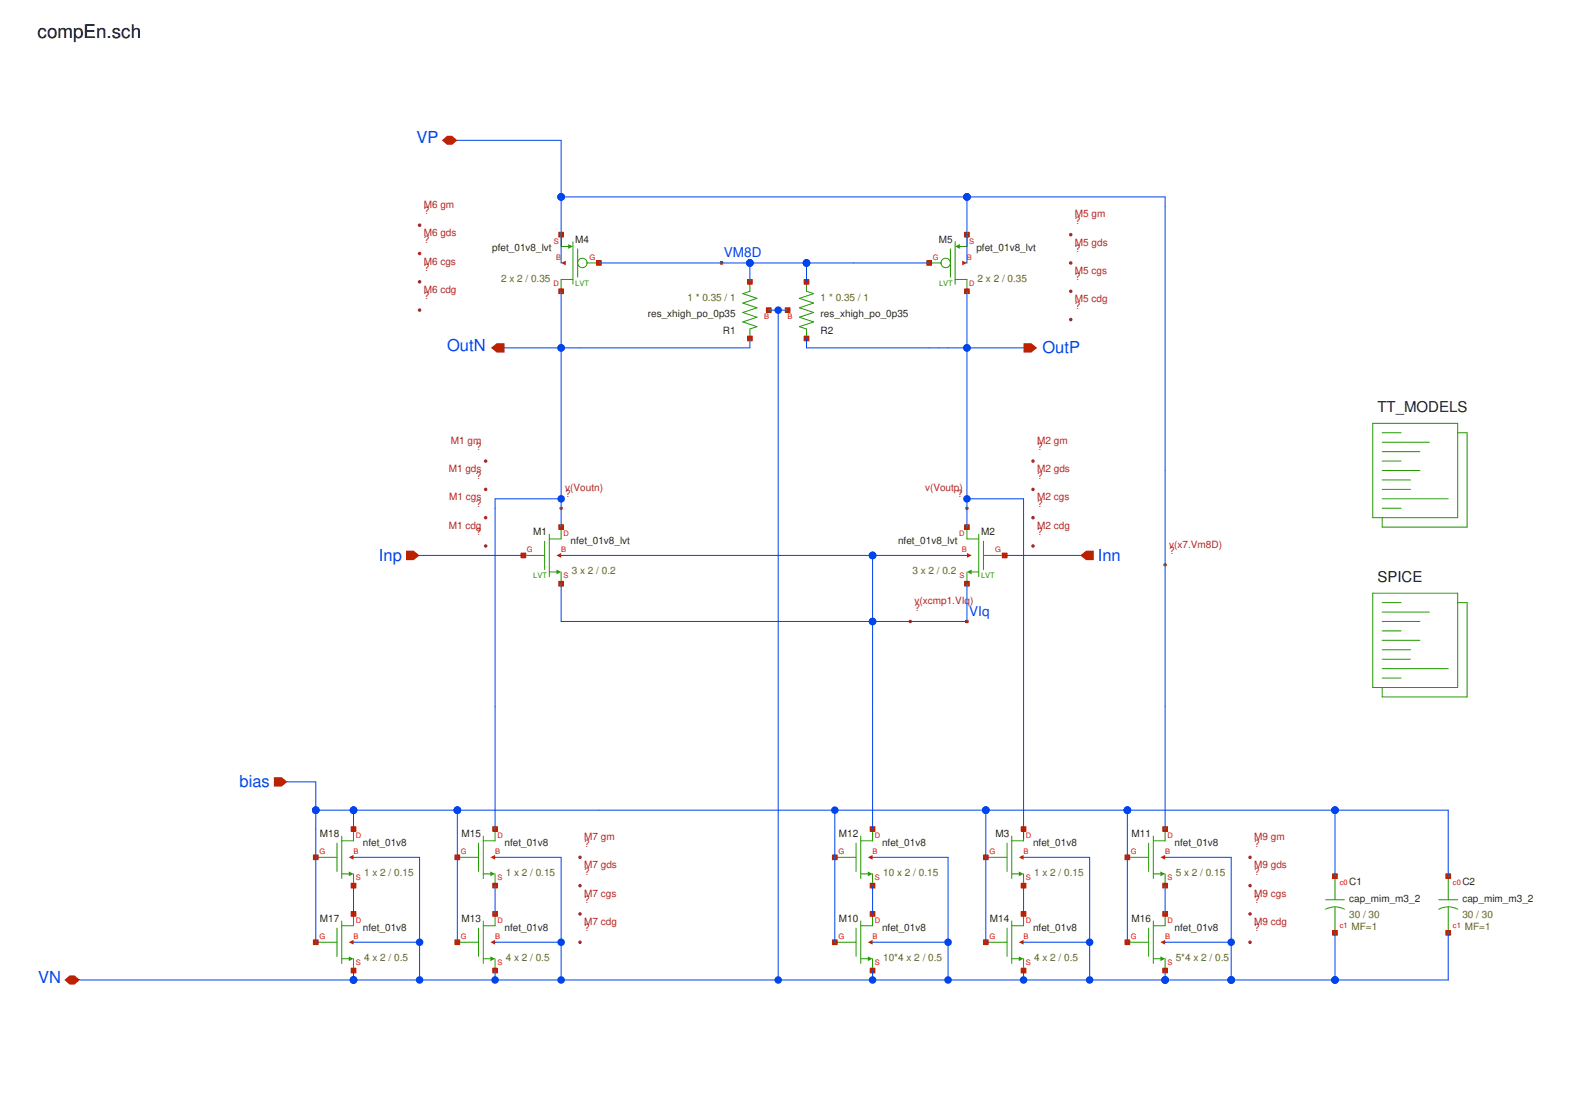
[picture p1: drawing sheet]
<svg xmlns="http://www.w3.org/2000/svg" width="297mm" height="210mm" viewBox="0 0 297 210" stroke-linecap="round" stroke-linejoin="round" font-family="sans-serif">
<g fill="none" stroke="#229800" stroke-width=".19">
<path d="M257.4 79.4h16v17.7h-16zM105.2 98.9v2.2h-2.2M259.2 84.7h7.1M259.2 86.5h3.5M259.2 88.3h7.1M259.2 90h5.3M259.2 91.8h5.3M259.2 93.6h12.4M259.2 95.3h3.5M259.2 83h8.8M259.2 81.2h3.5M273.4 81.2h1.7v17.7h-15.9v-1.8"/>
<path d="M98.1 104.2h4M102.1 101.5v5.3M103 100.2v8M103 107.3h1.3M105.2 107.3v2.2M257.4 111.3h16v17.7h-16zM259.2 116.6h7.1M259.2 118.3h3.5M259.2 114.8h8.8M259.2 113h3.5M273.4 113h1.7v17.7h-15.9v-1.7M259.2 120.1h7.1"/>
<path d="M259.2 121.9h5.3M259.2 123.7h5.3M259.2 125.4h12.4M259.2 127.2h3.5"/>
</g>
<path d="M104.3 106.8l.9 .5-.9 .4z" fill="#229800"/>
<path d="M181.3 98.9v2.2h2.2M181.3 107.3v2.2M182.2 107.3h1.3M183.5 100.2v8M184.4 104.2h4M184.4 101.5v5.3" fill="none" stroke="#229800" stroke-width=".19"/>
<path d="M181.3 107.3l.9-.5v.9z" fill="#229800"/>
<path d="M184.9 176.7h3.9M188.8 174.1v5.3M189.7 172.8v7.9M189.7 179.8h1.4M191.9 171.4v2.2h-2.2M191.9 179.8v2.3" fill="none" stroke="#229800" stroke-width=".19"/>
<path d="M191.1 179.4l.8 .4-.8 .5z" fill="#229800"/>
<path d="M211.4 176.7h4M215.4 174.1v5.3M216.3 172.8v7.9M216.3 179.8h1.3M218.5 171.4v2.2h-2.2M218.5 179.8v2.3" fill="none" stroke="#229800" stroke-width=".19"/>
<path d="M217.6 179.4l.9 .4-.9 .5z" fill="#229800"/>
<path d="M215.4 158.2v5.3M216.3 156.8v8M218.5 155.5v2.2h-2.2M211.4 160.8h4M216.3 163.9h1.3M218.5 163.9v2.2" fill="none" stroke="#229800" stroke-width=".19"/>
<path d="M217.6 163.5l.9 .4-.9 .5z" fill="#229800"/>
<path d="M188.8 158.2v5.3M189.7 156.8v8M191.9 155.5v2.2h-2.2M184.9 160.8h3.9M189.7 163.9h1.4M191.9 163.9v2.2" fill="none" stroke="#229800" stroke-width=".19"/>
<path d="M191.1 163.5l.8 .4-.8 .5z" fill="#229800"/>
<path d="M156.5 176.7h4M160.5 174.1v5.3M161.4 172.8v7.9M161.4 179.8h1.3M163.6 171.4v2.2h-2.2M163.6 179.8v2.3" fill="none" stroke="#229800" stroke-width=".19"/>
<path d="M162.7 179.4l.9 .4-.9 .5z" fill="#229800"/>
<path d="M160.5 158.2v5.3M161.4 156.8v8M163.6 155.5v2.2h-2.2M156.5 160.8h4M161.4 163.9h1.3M163.6 163.9v2.2" fill="none" stroke="#229800" stroke-width=".19"/>
<path d="M162.7 163.5l.9 .4-.9 .5z" fill="#229800"/>
<path d="M85.8 176.7h3.9M89.7 174.1v5.3M90.6 172.8v7.9M90.6 179.8h1.4M92.8 171.4v2.2h-2.2M92.8 179.8v2.3" fill="none" stroke="#229800" stroke-width=".19"/>
<path d="M92 179.4l.8 .4-.8 .5z" fill="#229800"/>
<path d="M89.7 158.2v5.3M90.6 156.8v8M92.8 155.5v2.2h-2.2M85.8 160.8h3.9M90.6 163.9h1.4M92.8 163.9v2.2" fill="none" stroke="#229800" stroke-width=".19"/>
<path d="M92 163.5l.8 .4-.8 .5z" fill="#229800"/>
<path d="M59.2 176.7h4M63.2 174.1v5.3M64.1 172.8v7.9M64.1 179.8h1.3M66.3 171.4v2.2h-2.2M66.3 179.8v2.3" fill="none" stroke="#229800" stroke-width=".19"/>
<path d="M65.4 179.4l.9 .4-.9 .5z" fill="#229800"/>
<path d="M63.2 158.2v5.3M64.1 156.8v8M66.3 155.5v2.2h-2.2M59.2 160.8h4M64.1 163.9h1.3M66.3 163.9v2.2" fill="none" stroke="#229800" stroke-width=".19"/>
<path d="M65.4 163.5l.9 .4-.9 .5z" fill="#229800"/>
<g fill="none" stroke="#229800" stroke-width=".19">
<path d="M140.6 52.9v1.7l-1.3 .5 2.6 .9-2.6 .8 2.6 .9-2.6 .9 2.6 .9-2.6 .9 2.6 .9-1.3 .4v1.8M151.2 52.9v1.7l1.4 .5-2.7 .9 2.7 .8-2.7 .9 2.7 .9-2.7 .9 2.7 .9-2.7 .9 1.3 .4v1.8M174.2 49.3h2.3M178.2 46.7v5.3M179.1 45.3v8M179.1 52.4h2.2v2.2M181.3 44v2.2h-1.3M248.6 170.6a3.8 3.8 0 0 1 3.5 0M248.6 168.8h3.5M250.3 164.4v4.4M250.3 170.1v4.9M269.8 170.6a3.8 3.8 0 0 1 3.6 0"/>
<path d="M269.8 168.8h3.6M271.6 164.4v4.4M271.6 170.1v4.9"/>
</g>
<path d="M179.1 46.2l.9-.4v.9z" fill="#229800"/>
<g fill="none" stroke="#229800" stroke-width=".19">
<path d="M105.2 44v2.2h1.4M107.4 45.3v8M107.4 52.4h-2.2v2.2M108.3 46.7v5.3M110.1 49.3h2.2"/>
<circle cx="177.3" cy="49.3" r=".89"/>
</g>
<path d="M106.6 45.8l.8 .4-.8 .5z" fill="#229800"/>
<circle cx="109.2" cy="49.3" r=".89" fill="none" stroke="#229800" stroke-width=".19"/>
<path d="M104.3 104.2l.9-.5v.9z" fill="#ba2200"/>
<path d="M104.8 98.4h.9v.9h-.9z" fill="none" stroke="#ba2200" stroke-width=".19"/>
<path d="M104.8 98.4h.9v.9h-.9z" fill="#ba2200"/>
<path d="M97.7 103.7h.9v.9h-.9z" fill="none" stroke="#ba2200" stroke-width=".19"/>
<path d="M97.7 103.7h.9v.9h-.9z" fill="#ba2200"/>
<path d="M104.8 109.1h.9v.8h-.9z" fill="none" stroke="#ba2200" stroke-width=".19"/>
<path d="M104.8 109.1h.9v.8h-.9z" fill="#ba2200"/>
<path d="M105.2 104.2h.1" fill="none" stroke="#ba2200" stroke-width=".19"/>
<path d="M181.3 103.7l.9 .5-.9 .4z" fill="#ba2200"/>
<path d="M180.9 98.4h.9v.9h-.9z" fill="none" stroke="#ba2200" stroke-width=".19"/>
<path d="M180.9 98.4h.9v.9h-.9z" fill="#ba2200"/>
<path d="M188 103.7h.8v.9h-.8z" fill="none" stroke="#ba2200" stroke-width=".19"/>
<path d="M188 103.7h.8v.9h-.8z" fill="#ba2200"/>
<path d="M180.9 109.1h.9v.8h-.9z" fill="none" stroke="#ba2200" stroke-width=".19"/>
<path d="M180.9 109.1h.9v.8h-.9z" fill="#ba2200"/>
<path d="M181.3 104.2h.1" fill="none" stroke="#ba2200" stroke-width=".19"/>
<path d="M181.1 116.4h.4v.4h-.4z" fill="none" stroke="#ba2200" stroke-width=".19"/>
<g fill="#ba2200">
<path d="M181.1 116.4h.4v.4h-.4z"/>
<path d="M76.1 103.3h1.5l1.1 .9-1.1 .9h-1.5z"/>
</g>
<path d="M78.7 104.2h.1" fill="none" stroke="#ba2200" stroke-width=".19"/>
<path d="M51.4 145.8h1.4l1.1 .9-1.1 .8h-1.4z" fill="#ba2200"/>
<path d="M53.9 146.7h.1" fill="none" stroke="#ba2200" stroke-width=".19"/>
<path d="M202.6 104.2l1.1-.9h1.4v1.8h-1.4z" fill="#ba2200"/>
<path d="M202.6 104.2h.1" fill="none" stroke="#ba2200" stroke-width=".19"/>
<path d="M82.9 26.3l1-.8h.9l1 .8-1 .9h-.9z" fill="#ba2200"/>
<path d="M85.8 26.3h.1" fill="none" stroke="#ba2200" stroke-width=".19"/>
<path d="M12.1 183.8l1-.8h.9l1 .8-1 .9h-.9z" fill="#ba2200"/>
<path d="M15 183.8h.1" fill="none" stroke="#ba2200" stroke-width=".19"/>
<path d="M92.1 65.3l1.1-.9h1.4v1.7h-1.4z" fill="#ba2200"/>
<path d="M94.6 65.3h.1" fill="none" stroke="#ba2200" stroke-width=".19"/>
<path d="M191.9 64.4h1.5l1.1 .9-1.1 .8h-1.5z" fill="#ba2200"/>
<path d="M191.9 65.3h.1" fill="none" stroke="#ba2200" stroke-width=".19"/>
<path d="M135.1 49.1h.4v.4h-.4z" fill="none" stroke="#ba2200" stroke-width=".19"/>
<g fill="#ba2200">
<path d="M135.1 49.1h.4v.4h-.4z"/>
<path d="M191.1 176.7l.8-.4v.9z"/>
</g>
<path d="M191.5 171h.9v.9h-.9z" fill="none" stroke="#ba2200" stroke-width=".19"/>
<path d="M191.5 171h.9v.9h-.9z" fill="#ba2200"/>
<path d="M184.4 176.3h.9v.9h-.9z" fill="none" stroke="#ba2200" stroke-width=".19"/>
<path d="M184.4 176.3h.9v.9h-.9z" fill="#ba2200"/>
<path d="M191.5 181.6h.9v.9h-.9z" fill="none" stroke="#ba2200" stroke-width=".19"/>
<path d="M191.5 181.6h.9v.9h-.9z" fill="#ba2200"/>
<path d="M191.9 176.8h.1" fill="none" stroke="#ba2200" stroke-width=".19"/>
<path d="M217.6 176.7l.9-.4v.9z" fill="#ba2200"/>
<path d="M218 171h.9v.9h-.9z" fill="none" stroke="#ba2200" stroke-width=".19"/>
<path d="M218 171h.9v.9h-.9z" fill="#ba2200"/>
<path d="M211 176.3h.9v.9h-.9z" fill="none" stroke="#ba2200" stroke-width=".19"/>
<path d="M211 176.3h.9v.9h-.9z" fill="#ba2200"/>
<path d="M218 181.6h.9v.9h-.9z" fill="none" stroke="#ba2200" stroke-width=".19"/>
<path d="M218 181.6h.9v.9h-.9z" fill="#ba2200"/>
<path d="M218.5 176.8h.1" fill="none" stroke="#ba2200" stroke-width=".19"/>
<path d="M217.6 160.8l.9-.4v.9z" fill="#ba2200"/>
<path d="M218 155.1h.9v.9h-.9z" fill="none" stroke="#ba2200" stroke-width=".19"/>
<path d="M218 155.1h.9v.9h-.9z" fill="#ba2200"/>
<path d="M211 160.4h.9v.9h-.9z" fill="none" stroke="#ba2200" stroke-width=".19"/>
<path d="M211 160.4h.9v.9h-.9z" fill="#ba2200"/>
<path d="M218 165.7h.9v.9h-.9z" fill="none" stroke="#ba2200" stroke-width=".19"/>
<path d="M218 165.7h.9v.9h-.9z" fill="#ba2200"/>
<path d="M218.5 160.8h.1" fill="none" stroke="#ba2200" stroke-width=".19"/>
<path d="M191.1 160.8l.8-.4v.9z" fill="#ba2200"/>
<path d="M191.5 155.1h.9v.9h-.9z" fill="none" stroke="#ba2200" stroke-width=".19"/>
<path d="M191.5 155.1h.9v.9h-.9z" fill="#ba2200"/>
<path d="M184.4 160.4h.9v.9h-.9z" fill="none" stroke="#ba2200" stroke-width=".19"/>
<path d="M184.4 160.4h.9v.9h-.9z" fill="#ba2200"/>
<path d="M191.5 165.7h.9v.9h-.9z" fill="none" stroke="#ba2200" stroke-width=".19"/>
<path d="M191.5 165.7h.9v.9h-.9z" fill="#ba2200"/>
<path d="M191.9 160.8h.1" fill="none" stroke="#ba2200" stroke-width=".19"/>
<path d="M162.7 176.7l.9-.4v.9z" fill="#ba2200"/>
<path d="M163.2 171h.9v.9h-.9z" fill="none" stroke="#ba2200" stroke-width=".19"/>
<path d="M163.2 171h.9v.9h-.9z" fill="#ba2200"/>
<path d="M156.1 176.3h.9v.9h-.9z" fill="none" stroke="#ba2200" stroke-width=".19"/>
<path d="M156.1 176.3h.9v.9h-.9z" fill="#ba2200"/>
<path d="M163.2 181.6h.9v.9h-.9z" fill="none" stroke="#ba2200" stroke-width=".19"/>
<path d="M163.2 181.6h.9v.9h-.9z" fill="#ba2200"/>
<path d="M163.6 176.8h.1" fill="none" stroke="#ba2200" stroke-width=".19"/>
<path d="M162.7 160.8l.9-.4v.9z" fill="#ba2200"/>
<path d="M163.2 155.1h.9v.9h-.9z" fill="none" stroke="#ba2200" stroke-width=".19"/>
<path d="M163.2 155.1h.9v.9h-.9z" fill="#ba2200"/>
<path d="M156.1 160.4h.9v.9h-.9z" fill="none" stroke="#ba2200" stroke-width=".19"/>
<path d="M156.1 160.4h.9v.9h-.9z" fill="#ba2200"/>
<path d="M163.2 165.7h.9v.9h-.9z" fill="none" stroke="#ba2200" stroke-width=".19"/>
<path d="M163.2 165.7h.9v.9h-.9z" fill="#ba2200"/>
<path d="M163.6 160.8h.1" fill="none" stroke="#ba2200" stroke-width=".19"/>
<path d="M92 176.7l.8-.4v.9z" fill="#ba2200"/>
<path d="M92.4 171h.9v.9h-.9z" fill="none" stroke="#ba2200" stroke-width=".19"/>
<path d="M92.4 171h.9v.9h-.9z" fill="#ba2200"/>
<path d="M85.3 176.3h.9v.9h-.9z" fill="none" stroke="#ba2200" stroke-width=".19"/>
<path d="M85.3 176.3h.9v.9h-.9z" fill="#ba2200"/>
<path d="M92.4 181.6h.9v.9h-.9z" fill="none" stroke="#ba2200" stroke-width=".19"/>
<path d="M92.4 181.6h.9v.9h-.9z" fill="#ba2200"/>
<path d="M92.8 176.8h.1" fill="none" stroke="#ba2200" stroke-width=".19"/>
<path d="M92 160.8l.8-.4v.9z" fill="#ba2200"/>
<path d="M92.4 155.1h.9v.9h-.9z" fill="none" stroke="#ba2200" stroke-width=".19"/>
<path d="M92.4 155.1h.9v.9h-.9z" fill="#ba2200"/>
<path d="M85.3 160.4h.9v.9h-.9z" fill="none" stroke="#ba2200" stroke-width=".19"/>
<path d="M85.3 160.4h.9v.9h-.9z" fill="#ba2200"/>
<path d="M92.4 165.7h.9v.9h-.9z" fill="none" stroke="#ba2200" stroke-width=".19"/>
<path d="M92.4 165.7h.9v.9h-.9z" fill="#ba2200"/>
<path d="M92.8 160.8h.1" fill="none" stroke="#ba2200" stroke-width=".19"/>
<path d="M65.4 176.7l.9-.4v.9z" fill="#ba2200"/>
<path d="M65.9 171h.8v.9h-.8z" fill="none" stroke="#ba2200" stroke-width=".19"/>
<path d="M65.9 171h.8v.9h-.8z" fill="#ba2200"/>
<path d="M58.8 176.3h.9v.9h-.9z" fill="none" stroke="#ba2200" stroke-width=".19"/>
<path d="M58.8 176.3h.9v.9h-.9z" fill="#ba2200"/>
<path d="M65.9 181.6h.8v.9h-.8z" fill="none" stroke="#ba2200" stroke-width=".19"/>
<path d="M65.9 181.6h.8v.9h-.8z" fill="#ba2200"/>
<path d="M66.3 176.8h.1" fill="none" stroke="#ba2200" stroke-width=".19"/>
<path d="M65.4 160.8l.9-.4v.9z" fill="#ba2200"/>
<path d="M65.9 155.1h.8v.9h-.8z" fill="none" stroke="#ba2200" stroke-width=".19"/>
<path d="M65.9 155.1h.8v.9h-.8z" fill="#ba2200"/>
<path d="M58.8 160.4h.9v.9h-.9z" fill="none" stroke="#ba2200" stroke-width=".19"/>
<path d="M58.8 160.4h.9v.9h-.9z" fill="#ba2200"/>
<path d="M65.9 165.7h.8v.9h-.8z" fill="none" stroke="#ba2200" stroke-width=".19"/>
<path d="M65.9 165.7h.8v.9h-.8z" fill="#ba2200"/>
<path d="M66.3 160.8h.1" fill="none" stroke="#ba2200" stroke-width=".19"/>
<path d="M249.9 163.9h.9v.9h-.9z" fill="none" stroke="#ba2200" stroke-width=".19"/>
<path d="M249.9 163.9h.9v.9h-.9z" fill="#ba2200"/>
<path d="M249.9 174.5h.9v.9h-.9z" fill="none" stroke="#ba2200" stroke-width=".19"/>
<path d="M249.9 174.5h.9v.9h-.9z" fill="#ba2200"/>
<path d="M271.1 163.9h.9v.9h-.9z" fill="none" stroke="#ba2200" stroke-width=".19"/>
<path d="M271.1 163.9h.9v.9h-.9z" fill="#ba2200"/>
<path d="M271.1 174.5h.9v.9h-.9z" fill="none" stroke="#ba2200" stroke-width=".19"/>
<path d="M271.1 174.5h.9v.9h-.9z" fill="#ba2200"/>
<path d="M140.2 52.4h.9v.9h-.9z" fill="none" stroke="#ba2200" stroke-width=".19"/>
<path d="M140.2 52.4h.9v.9h-.9z" fill="#ba2200"/>
<path d="M140.2 63h.9v.9h-.9z" fill="none" stroke="#ba2200" stroke-width=".19"/>
<path d="M140.2 63h.9v.9h-.9z" fill="#ba2200"/>
<path d="M143.7 57.7h.9v.9h-.9z" fill="none" stroke="#ba2200" stroke-width=".19"/>
<path d="M143.7 57.7h.9v.9h-.9z" fill="#ba2200"/>
<path d="M150.8 52.4h.9v.9h-.9z" fill="none" stroke="#ba2200" stroke-width=".19"/>
<path d="M150.8 52.4h.9v.9h-.9z" fill="#ba2200"/>
<path d="M150.8 63h.9v.9h-.9z" fill="none" stroke="#ba2200" stroke-width=".19"/>
<path d="M150.8 63h.9v.9h-.9z" fill="#ba2200"/>
<path d="M147.3 57.7h.8v.9h-.8z" fill="none" stroke="#ba2200" stroke-width=".19"/>
<g fill="#ba2200">
<path d="M147.3 57.7h.8v.9h-.8z"/>
<path d="M180.4 48.9l.9 .4-.9 .5z"/>
</g>
<path d="M180.9 54.2h.9v.9h-.9z" fill="none" stroke="#ba2200" stroke-width=".19"/>
<path d="M180.9 54.2h.9v.9h-.9z" fill="#ba2200"/>
<path d="M173.8 48.9h.9v.9h-.9z" fill="none" stroke="#ba2200" stroke-width=".19"/>
<path d="M173.8 48.9h.9v.9h-.9z" fill="#ba2200"/>
<path d="M180.9 43.6h.9v.9h-.9z" fill="none" stroke="#ba2200" stroke-width=".19"/>
<path d="M180.9 43.6h.9v.9h-.9z" fill="#ba2200"/>
<path d="M181.3 49.3h.1" fill="none" stroke="#ba2200" stroke-width=".19"/>
<path d="M105.2 49.3l.9-.4v.9z" fill="#ba2200"/>
<path d="M104.8 54.2h.9v.9h-.9z" fill="none" stroke="#ba2200" stroke-width=".19"/>
<path d="M104.8 54.2h.9v.9h-.9z" fill="#ba2200"/>
<path d="M111.9 48.9h.8v.9h-.8z" fill="none" stroke="#ba2200" stroke-width=".19"/>
<path d="M111.9 48.9h.8v.9h-.8z" fill="#ba2200"/>
<path d="M104.8 43.6h.9v.9h-.9z" fill="none" stroke="#ba2200" stroke-width=".19"/>
<path d="M104.8 43.6h.9v.9h-.9z" fill="#ba2200"/>
<path d="M105.2 49.3h.1" fill="none" stroke="#ba2200" stroke-width=".19"/>
<g fill="#a92222">
<path d="M200.5 43.9l.3-.2v.3v-.3a.33 .33 0 0 1 .3 .4 .33 .33 0 0 1-.4 .2 .33 .33 0 0 1-.2-.4z"/>
<path d="M200.5 49.2l.3-.2v.3v-.3a.33 .33 0 0 1 .3 .4 .33 .33 0 0 1-.4 .2 .33 .33 0 0 1-.2-.4z"/>
<path d="M200.6 54.3h.2v.3v-.3a.33 .33 0 0 1 .3 .4 .33 .33 0 0 1-.5 .2 .33 .33 0 0 1 0-.6z"/>
<path d="M200.6 59.7l.2-.1v.3v-.3a.33 .33 0 0 1 .3 .5 .33 .33 0 0 1-.5 .1 .33 .33 0 0 1 0-.5z"/>
<path d="M78.5 42l.2-.1v.3v-.3a.33 .33 0 0 1 .3 .5 .33 .33 0 0 1-.5 .1 .33 .33 0 0 1 0-.5z"/>
<path d="M78.5 47.3l.2-.1v.4v-.4a.33 .33 0 0 1 .3 .5 .33 .33 0 0 1-.5 .1 .33 .33 0 0 1 0-.5z"/>
<path d="M78.5 52.6l.2-.1v.4v-.4a.33 .33 0 0 1 .3 .5 .33 .33 0 0 1-.5 .1 .33 .33 0 0 1 0-.5z"/>
<path d="M78.4 58l.3-.2v.4v-.4a.33 .33 0 0 1 .3 .4 .33 .33 0 0 1-.4 .3 .33 .33 0 0 1-.2-.5z"/>
<path d="M193.4 86.3l.3-.1v.3v-.3a.33 .33 0 0 1 .3 .3 .33 .33 0 0 1-.4 .3 .33 .33 0 0 1-.2-.5z"/>
<path d="M193.5 91.5h.2v.3v-.3a.33 .33 0 0 1 .3 .4 .33 .33 0 0 1-.5 .2 .33 .33 0 0 1 0-.6z"/>
<path d="M193.5 96.8h.2v.3v-.3a.33 .33 0 0 1 .3 .4 .33 .33 0 0 1-.5 .2 .33 .33 0 0 1 0-.6z"/>
<path d="M193.5 102.1h.2v.3v-.3a.33 .33 0 0 1 .3 .4 .33 .33 0 0 1-.5 .2 .33 .33 0 0 1 0-.6z"/>
<path d="M90.8 86.3l.3-.1v.3v-.3a.33 .33 0 0 1 .3 .3 .33 .33 0 0 1-.4 .3 .33 .33 0 0 1-.2-.5z"/>
<path d="M90.9 91.5h.2v.3v-.3a.33 .33 0 0 1 .3 .4 .33 .33 0 0 1-.5 .2 .33 .33 0 0 1 0-.6z"/>
<path d="M90.9 96.8h.2v.3v-.3a.33 .33 0 0 1 .3 .4 .33 .33 0 0 1-.5 .2 .33 .33 0 0 1 0-.6z"/>
<path d="M90.9 102.1h.2v.3v-.3a.33 .33 0 0 1 .3 .4 .33 .33 0 0 1-.5 .2 .33 .33 0 0 1 0-.6z"/>
<path d="M234.1 160.7l.3-.2v.3v-.3a.33 .33 0 0 1 .3 .4 .33 .33 0 0 1-.4 .2 .33 .33 0 0 1-.2-.4z"/>
<path d="M234.1 166l.3-.2v.3v-.3a.33 .33 0 0 1 .3 .4 .33 .33 0 0 1-.4 .2 .33 .33 0 0 1-.2-.4z"/>
<path d="M234.1 171.3l.3-.2v.3v-.3a.33 .33 0 0 1 .3 .4 .33 .33 0 0 1-.4 .2 .33 .33 0 0 1-.2-.4z"/>
<path d="M234.1 176.6l.3-.2v.3v-.3a.33 .33 0 0 1 .3 .4 .33 .33 0 0 1-.4 .3 .33 .33 0 0 1-.2-.5z"/>
<path d="M108.6 160.5h.2v.3v-.3a.33 .33 0 0 1 .3 .4 .33 .33 0 0 1-.5 .2 .33 .33 0 0 1 0-.6z"/>
<path d="M108.6 165.8h.2v.3v-.3a.33 .33 0 0 1 .3 .4 .33 .33 0 0 1-.5 .2 .33 .33 0 0 1 0-.6z"/>
<path d="M108.6 171.2l.2-.1v.3v-.3a.33 .33 0 0 1 .3 .5 .33 .33 0 0 1-.5 .1 .33 .33 0 0 1 0-.5z"/>
<path d="M108.6 176.5l.2-.1v.3v-.3a.33 .33 0 0 1 .3 .5 .33 .33 0 0 1-.5 .1 .33 .33 0 0 1 0-.5z"/>
<path d="M105.1 95.1l.1-.1v.3v-.3a.33 .33 0 0 1 .3 .5 .33 .33 0 0 1-.5 .1 .33 .33 0 0 1 .1-.5z"/>
<path d="M181 95.2l.3-.2v.3v-.3a.33 .33 0 0 1 .4 .4 .33 .33 0 0 1-.5 .3 .33 .33 0 0 1-.2-.5z"/>
<path d="M170.4 116.4l.3-.2v.4v-.4a.33 .33 0 0 1 .3 .4 .33 .33 0 0 1-.4 .3 .33 .33 0 0 1-.2-.5z"/>
<path d="M218.2 105.8l.3-.2v.4v-.4a.33 .33 0 0 1 .3 .4 .33 .33 0 0 1-.4 .3 .33 .33 0 0 1-.2-.5z"/>
</g>
<g fill="none" stroke="#0044ed" stroke-width=".19">
<path d="M85.8 26.3h19.4v23M105.2 36.9h113.3v118.6M181.3 36.9v12.4M105.2 54.6v44.3M112.3 49.3h61.9M140.6 49.3v3.6M144.2 58.2h3.5M145.9 58.2v125.6M151.2 49.3v3.6M181.3 54.6v44.3M140.6 63.5v1.8h-46M151.2 63.5v1.8h40.7"/>
<path d="M105.2 93.6h-12.4v61.9M181.3 93.6h10.6v63.7M78.7 104.2h19.4M105.2 109.5v7.1h76.1v-7.1M105.2 104.2h76.1M163.6 104.2v51.3M188.4 104.2h14.2M53.9 146.7h5.3v30M59.2 152h212.4v12.4M66.3 152v3.5M85.8 152v24.7M156.5 152v24.7"/>
<path d="M184.9 152v24.7M211.4 152v24.7M250.3 152v12.4M66.3 160.8h12.4v23M66.3 176.7h12.4M66.3 166.1v5.3M92.8 160.8h12.4v23M92.8 176.7h12.4M92.8 166.1v5.3M163.6 166.1v5.3M163.6 160.8h14.2v23M163.6 176.7h14.2"/>
<path d="M191.9 160.8h12.4v23M191.9 176.7h12.4M191.9 166.1v5.3M218.5 166.1v5.3M218.5 160.8h12.4v23M218.5 176.7h12.4M250.3 175v8.8M271.6 175v8.8h-256.6M66.3 182.1v1.7M92.8 182.1v1.7M163.6 182.1v1.7M191.9 182.1v1.7"/>
<path d="M218.5 182.1v1.7"/>
</g>
<g fill="#0044ed">
<path d="M65.8 183.3a.71 .71 0 0 1 .8-.1 .71 .71 0 0 1 .4 .6h-.7h.7a.71 .71 0 0 1-1 .7 .71 .71 0 0 1-.2-1.2z"/>
<path d="M140.1 48.8a.71 .71 0 0 1 .8-.1 .71 .71 0 0 1 .4 .6h-.7h.7a.71 .71 0 0 1-.9 .7 .71 .71 0 0 1-.3-1.2z"/>
<path d="M104.7 36.4a.71 .71 0 0 1 .8-.1 .71 .71 0 0 1 .4 .6h-.7h.7a.71 .71 0 0 1-.9 .7 .71 .71 0 0 1-.3-1.2z"/>
<path d="M180.8 36.4a.71 .71 0 0 1 .8-.1 .71 .71 0 0 1 .4 .6h-.7h.7a.71 .71 0 0 1-.9 .7 .71 .71 0 0 1-.3-1.2z"/>
<path d="M104.7 93.1a.71 .71 0 0 1 .8-.2 .71 .71 0 0 1 .4 .7h-.7h.7a.71 .71 0 0 1-.9 .6 .71 .71 0 0 1-.3-1.1z"/>
<path d="M104.7 64.8a.71 .71 0 0 1 .8-.2 .71 .71 0 0 1 .4 .7h-.7h.7a.71 .71 0 0 1-.9 .6 .71 .71 0 0 1-.3-1.1z"/>
<path d="M163.1 103.7a.71 .71 0 0 1 .8-.2 .71 .71 0 0 1 .4 .7h-.7h.7a.71 .71 0 0 1-.9 .6 .71 .71 0 0 1-.3-1.1z"/>
<path d="M184.4 151.5a.71 .71 0 0 1 .7-.2 .71 .71 0 0 1 .5 .7h-.7h.7a.71 .71 0 0 1-1 .6 .71 .71 0 0 1-.2-1.1z"/>
<path d="M85.3 151.5a.71 .71 0 0 1 .7-.2 .71 .71 0 0 1 .5 .7h-.7h.7a.71 .71 0 0 1-1 .6 .71 .71 0 0 1-.2-1.1z"/>
<path d="M58.7 151.5a.71 .71 0 0 1 .8-.2 .71 .71 0 0 1 .4 .7h-.7h.7a.71 .71 0 0 1-1 .6 .71 .71 0 0 1-.2-1.1z"/>
<path d="M65.8 151.5a.71 .71 0 0 1 .8-.2 .71 .71 0 0 1 .4 .7h-.7h.7a.71 .71 0 0 1-1 .6 .71 .71 0 0 1-.2-1.1z"/>
<path d="M78.2 176.2a.71 .71 0 0 1 .8-.1 .71 .71 0 0 1 .4 .6h-.7h.7a.71 .71 0 0 1-1 .7 .71 .71 0 0 1-.2-1.2z"/>
<path d="M78.2 183.3a.71 .71 0 0 1 .8-.1 .71 .71 0 0 1 .4 .6h-.7h.7a.71 .71 0 0 1-1 .7 .71 .71 0 0 1-.2-1.2z"/>
<path d="M92.3 183.3a.71 .71 0 0 1 .8-.1 .71 .71 0 0 1 .4 .6h-.7h.7a.71 .71 0 0 1-.9 .7 .71 .71 0 0 1-.3-1.2z"/>
<path d="M104.7 176.2a.71 .71 0 0 1 .8-.1 .71 .71 0 0 1 .4 .6h-.7h.7a.71 .71 0 0 1-.9 .7 .71 .71 0 0 1-.3-1.2z"/>
<path d="M104.7 183.3a.71 .71 0 0 1 .8-.1 .71 .71 0 0 1 .4 .6h-.7h.7a.71 .71 0 0 1-.9 .7 .71 .71 0 0 1-.3-1.2z"/>
<path d="M218 183.3a.71 .71 0 0 1 .8-.1 .71 .71 0 0 1 .4 .6h-.7h.7a.71 .71 0 0 1-1 .7 .71 .71 0 0 1-.2-1.2z"/>
<path d="M145.4 57.7a.71 .71 0 0 1 .8-.2 .71 .71 0 0 1 .4 .7h-.7h.7a.71 .71 0 0 1-.9 .6 .71 .71 0 0 1-.3-1.1z"/>
<path d="M145.4 183.3a.71 .71 0 0 1 .8-.1 .71 .71 0 0 1 .4 .6h-.7h.7a.71 .71 0 0 1-.9 .7 .71 .71 0 0 1-.3-1.2z"/>
<path d="M150.7 48.8a.71 .71 0 0 1 .8-.1 .71 .71 0 0 1 .4 .6h-.7h.7a.71 .71 0 0 1-.9 .7 .71 .71 0 0 1-.3-1.2z"/>
<path d="M180.8 93.1a.71 .71 0 0 1 .8-.2 .71 .71 0 0 1 .4 .7h-.7h.7a.71 .71 0 0 1-.9 .6 .71 .71 0 0 1-.3-1.1z"/>
<path d="M163.1 116.1a.71 .71 0 0 1 .8-.2 .71 .71 0 0 1 .4 .7h-.7h.7a.71 .71 0 0 1-.9 .6 .71 .71 0 0 1-.3-1.1z"/>
<path d="M180.8 64.8a.71 .71 0 0 1 .8-.2 .71 .71 0 0 1 .4 .7h-.7h.7a.71 .71 0 0 1-.9 .6 .71 .71 0 0 1-.3-1.1z"/>
<path d="M210.9 151.5a.71 .71 0 0 1 .8-.2 .71 .71 0 0 1 .4 .7h-.7h.7a.71 .71 0 0 1-1 .6 .71 .71 0 0 1-.2-1.1z"/>
<path d="M156 151.5a.71 .71 0 0 1 .8-.2 .71 .71 0 0 1 .5 .7h-.8h.8a.71 .71 0 0 1-1 .6 .71 .71 0 0 1-.3-1.1z"/>
<path d="M163.1 183.3a.71 .71 0 0 1 .8-.1 .71 .71 0 0 1 .4 .6h-.7h.7a.71 .71 0 0 1-.9 .7 .71 .71 0 0 1-.3-1.2z"/>
<path d="M177.3 176.2a.71 .71 0 0 1 .8-.1 .71 .71 0 0 1 .4 .6h-.7h.7a.71 .71 0 0 1-1 .7 .71 .71 0 0 1-.2-1.2z"/>
<path d="M177.3 183.3a.71 .71 0 0 1 .8-.1 .71 .71 0 0 1 .4 .6h-.7h.7a.71 .71 0 0 1-1 .7 .71 .71 0 0 1-.2-1.2z"/>
<path d="M249.8 151.5a.71 .71 0 0 1 .8-.2 .71 .71 0 0 1 .5 .7h-.8h.8a.71 .71 0 0 1-1 .6 .71 .71 0 0 1-.3-1.1z"/>
<path d="M249.8 183.3a.71 .71 0 0 1 .8-.1 .71 .71 0 0 1 .5 .6h-.8h.8a.71 .71 0 0 1-1 .7 .71 .71 0 0 1-.3-1.2z"/>
<path d="M230.4 183.3a.71 .71 0 0 1 .7-.1 .71 .71 0 0 1 .5 .6h-.7h.7a.71 .71 0 0 1-1 .7 .71 .71 0 0 1-.2-1.2z"/>
<path d="M191.4 183.3a.71 .71 0 0 1 .8-.1 .71 .71 0 0 1 .5 .6h-.8h.8a.71 .71 0 0 1-1 .7 .71 .71 0 0 1-.3-1.2z"/>
<path d="M203.8 176.2a.71 .71 0 0 1 .8-.1 .71 .71 0 0 1 .4 .6h-.7h.7a.71 .71 0 0 1-.9 .7 .71 .71 0 0 1-.3-1.2z"/>
<path d="M230.4 176.2a.71 .71 0 0 1 .7-.1 .71 .71 0 0 1 .5 .6h-.7h.7a.71 .71 0 0 1-1 .7 .71 .71 0 0 1-.2-1.2z"/>
<path d="M203.8 183.3a.71 .71 0 0 1 .8-.1 .71 .71 0 0 1 .4 .6h-.7h.7a.71 .71 0 0 1-.9 .7 .71 .71 0 0 1-.3-1.2z"/>
</g>
<text font-size="3.5" x="7.1" y="7.1">compEn.sch</text>
<g font-size="3.1" fill="#0044ed">
<text x="78.1" y="26.8">VP</text>
<text x="83.8" y="65.8">OutN</text>
<text x="195.5" y="66.2">OutP</text>
<text x="71.1" y="105.1">Inp</text>
<text x="205.9" y="105.1">Inn</text>
<text x="44.9" y="147.6">bias</text>
<text x="7.2" y="184.3">VN</text>
</g>
<g font-size="2.8" fill="#222">
<text x="258.3" y="77.3">TT_MODELS</text>
<text x="258.3" y="109.1">SPICE</text>
</g>
<g font-size="2.5" fill="#0044ed">
<text x="135.8" y="48.2">VM8D</text>
<text x="181.8" y="115.5">VIq</text>
</g>
<g font-size="1.9" fill="#a92222">
<text x="79.5" y="40.2">?</text>
<text x="79.5" y="39">M6 gm</text>
<text x="201.6" y="42">?</text>
<text x="201.6" y="40.8">M5 gm</text>
<text x="79.5" y="45.5">?</text>
<text x="79.5" y="44.3">M6 gds</text>
<text x="201.6" y="47.3">?</text>
<text x="201.6" y="46.1">M5 gds</text>
<text x="79.5" y="50.8">?</text>
<text x="79.5" y="49.6">M6 cgs</text>
<text x="201.6" y="52.6">?</text>
<text x="201.6" y="51.4">M5 cgs</text>
<text x="79.5" y="56.1">?</text>
<text x="79.5" y="54.9">M6 cdg</text>
<text x="201.6" y="57.9">?</text>
<text x="201.6" y="56.7">M5 cdg</text>
<text x="84.6" y="83.3">M1 gm</text>
<text x="194.5" y="83.3">M2 gm</text>
<text x="84.1" y="88.6">M1 gds</text>
<text x="89.3" y="84.5">?</text>
<text x="89.3" y="89.8">?</text>
<text x="194.5" y="84.5">?</text>
<text x="194.5" y="89.8">?</text>
<text x="194.5" y="88.6">M2 gds</text>
<text x="84.2" y="93.9">M1 cgs</text>
<text x="89.3" y="95.1">?</text>
<text x="106" y="93.3">?</text>
<text x="106" y="92.1">v(Voutn)</text>
<text x="173.5" y="92.1">v(Voutp)</text>
<text x="179.5" y="93.3">?</text>
<text x="194.5" y="95.1">?</text>
<text x="194.5" y="93.9">M2 cgs</text>
<text x="84.1" y="99.2">M1 cdg</text>
<text x="89.3" y="100.4">?</text>
<text x="194.5" y="100.4">?</text>
<text x="194.5" y="99.2">M2 cdg</text>
<text x="219.3" y="103.9">?</text>
<text x="219.3" y="102.7">v(x7.Vm8D)</text>
<text x="171.5" y="113.3">v(xcmp1.VIq)</text>
<text x="171.5" y="114.5">?</text>
<text x="109.5" y="158.8">?</text>
<text x="109.5" y="157.6">M7 gm</text>
<text x="235.2" y="158.8">?</text>
<text x="235.2" y="157.6">M9 gm</text>
<text x="109.5" y="164.1">?</text>
<text x="109.5" y="162.9">M7 gds</text>
<text x="235.2" y="164.1">?</text>
<text x="235.2" y="162.9">M9 gds</text>
<text x="109.5" y="169.4">?</text>
<text x="109.5" y="168.2">M7 cgs</text>
<text x="109.5" y="173.5">M7 cdg</text>
<text x="235.2" y="169.4">?</text>
<text x="235.2" y="168.2">M9 cgs</text>
<text x="235.2" y="173.5">M9 cdg</text>
<text x="109.5" y="174.7">?</text>
<text x="235.2" y="174.7">?</text>
</g>
<g font-size="1.9" fill="#222">
<text x="92.3" y="47.1">pfet_01v8_lvt</text>
<text x="107.9" y="45.5">M4</text>
<text x="176.1" y="45.5">M5</text>
<text x="183.1" y="47.1">pfet_01v8_lvt</text>
<text x="121.5" y="59.5">res_xhigh_po_0p35</text>
<text x="153.9" y="59.5">res_xhigh_po_0p35</text>
<text x="135.6" y="62.6">R1</text>
<text x="153.9" y="62.6">R2</text>
<text x="100" y="100.4">M1</text>
<text x="184" y="100.4">M2</text>
<text x="107" y="102">nfet_01v8_lvt</text>
<text x="168.4" y="102">nfet_01v8_lvt</text>
<text x="60" y="157">M18</text>
<text x="68.1" y="158.6">nfet_01v8</text>
<text x="86.5" y="157">M15</text>
<text x="94.6" y="158.6">nfet_01v8</text>
<text x="157.3" y="157">M12</text>
<text x="165.4" y="158.6">nfet_01v8</text>
<text x="186.7" y="157">M3</text>
<text x="193.7" y="158.6">nfet_01v8</text>
<text x="212.2" y="157">M11</text>
<text x="220.3" y="158.6">nfet_01v8</text>
<text x="253" y="166.1">C1</text>
<text x="274.2" y="166.1">C2</text>
<text x="60" y="173">M17</text>
<text x="86.5" y="173">M13</text>
<text x="157.3" y="173">M10</text>
<text x="185.6" y="173">M14</text>
<text x="212.2" y="173">M16</text>
<text x="253" y="169.2">cap_mim_m3_2</text>
<text x="274.2" y="169.2">cap_mim_m3_2</text>
<text x="68.1" y="174.6">nfet_01v8</text>
<text x="94.6" y="174.6">nfet_01v8</text>
<text x="165.4" y="174.6">nfet_01v8</text>
<text x="193.7" y="174.6">nfet_01v8</text>
<text x="220.3" y="174.6">nfet_01v8</text>
</g>
<g font-size="1.9" fill="#660">
<text x="94" y="52.8">2 x 2 / 0.35</text>
<text x="183.3" y="52.8">2 x 2 / 0.35</text>
<text x="128.9" y="56.4">1 * 0.35 / 1</text>
<text x="153.9" y="56.4">1 * 0.35 / 1</text>
<text x="107.2" y="107.7">3 x 2 / 0.2</text>
<text x="171.1" y="107.7">3 x 2 / 0.2</text>
<text x="68.3" y="164.3">1 x 2 / 0.15</text>
<text x="94.8" y="164.3">1 x 2 / 0.15</text>
<text x="165.6" y="164.3">10 x 2 / 0.15</text>
<text x="193.9" y="164.3">1 x 2 / 0.15</text>
<text x="220.5" y="164.3">5 x 2 / 0.15</text>
<text x="253" y="172.3">30 / 30</text>
<text x="274.2" y="172.3">30 / 30</text>
<text x="253.4" y="174.5">MF=1</text>
<text x="274.7" y="174.5">MF=1</text>
<text x="68.3" y="180.3">4 x 2 / 0.5</text>
<text x="94.8" y="180.3">4 x 2 / 0.5</text>
<text x="165.6" y="180.3">10*4 x 2 / 0.5</text>
<text x="193.9" y="180.3">4 x 2 / 0.5</text>
<text x="220.5" y="180.3">5*4 x 2 / 0.5</text>
</g>
<g font-size="1.4" fill="#fe0000">
<text x="103.8" y="45.8">S</text>
<text x="181.8" y="45.8">S</text>
<text x="103.8" y="53.6">D</text>
<text x="104.3" y="48.7">B</text>
<text x="110.5" y="48.7">G</text>
<text x="174.9" y="48.7">G</text>
<text x="181.3" y="48.7">B</text>
<text x="181.8" y="53.6">D</text>
<text x="143.3" y="59.9">B</text>
<text x="147.6" y="59.9">B</text>
<text x="105.7" y="100.6">D</text>
<text x="179.9" y="100.6">D</text>
<text x="98.8" y="103.6">G</text>
<text x="105.2" y="103.6">B</text>
<text x="180.4" y="103.6">B</text>
<text x="186.6" y="103.6">G</text>
<text x="105.7" y="108.4">S</text>
<text x="179.9" y="108.4">S</text>
<text x="59.9" y="160.2">G</text>
<text x="66.3" y="160.2">B</text>
<text x="66.7" y="157.2">D</text>
<text x="86.4" y="160.2">G</text>
<text x="92.8" y="160.2">B</text>
<text x="93.3" y="157.2">D</text>
<text x="157.2" y="160.2">G</text>
<text x="163.6" y="160.2">B</text>
<text x="164.1" y="157.2">D</text>
<text x="185.5" y="160.2">G</text>
<text x="191.9" y="160.2">B</text>
<text x="192.4" y="157.2">D</text>
<text x="212.1" y="160.2">G</text>
<text x="218.5" y="160.2">B</text>
<text x="218.9" y="157.2">D</text>
<text x="66.7" y="165.1">S</text>
<text x="93.3" y="165.1">S</text>
<text x="164.1" y="165.1">S</text>
<text x="192.4" y="165.1">S</text>
<text x="218.9" y="165.1">S</text>
<text x="251.2" y="165.9">c0</text>
<text x="272.5" y="165.9">c0</text>
<text x="66.7" y="173.2">D</text>
<text x="93.3" y="173.2">D</text>
<text x="164.1" y="173.2">D</text>
<text x="192.4" y="173.2">D</text>
<text x="218.9" y="173.2">D</text>
<text x="59.9" y="176.1">G</text>
<text x="66.3" y="176.1">B</text>
<text x="86.4" y="176.1">G</text>
<text x="92.8" y="176.1">B</text>
<text x="157.2" y="176.1">G</text>
<text x="163.6" y="176.1">B</text>
<text x="185.5" y="176.1">G</text>
<text x="191.9" y="176.1">B</text>
<text x="212.1" y="176.1">G</text>
<text x="218.5" y="176.1">B</text>
<text x="251.2" y="174.1">c1</text>
<text x="272.5" y="174.1">c1</text>
<text x="66.7" y="181">S</text>
<text x="93.3" y="181">S</text>
<text x="164.1" y="181">S</text>
<text x="192.4" y="181">S</text>
<text x="218.9" y="181">S</text>
</g>
<g font-size="1.4" fill="#229800">
<text x="107.9" y="53.6">LVT</text>
<text x="176.1" y="53.6">LVT</text>
<text x="100" y="108.4">LVT</text>
<text x="184" y="108.4">LVT</text>
</g>
</svg>
